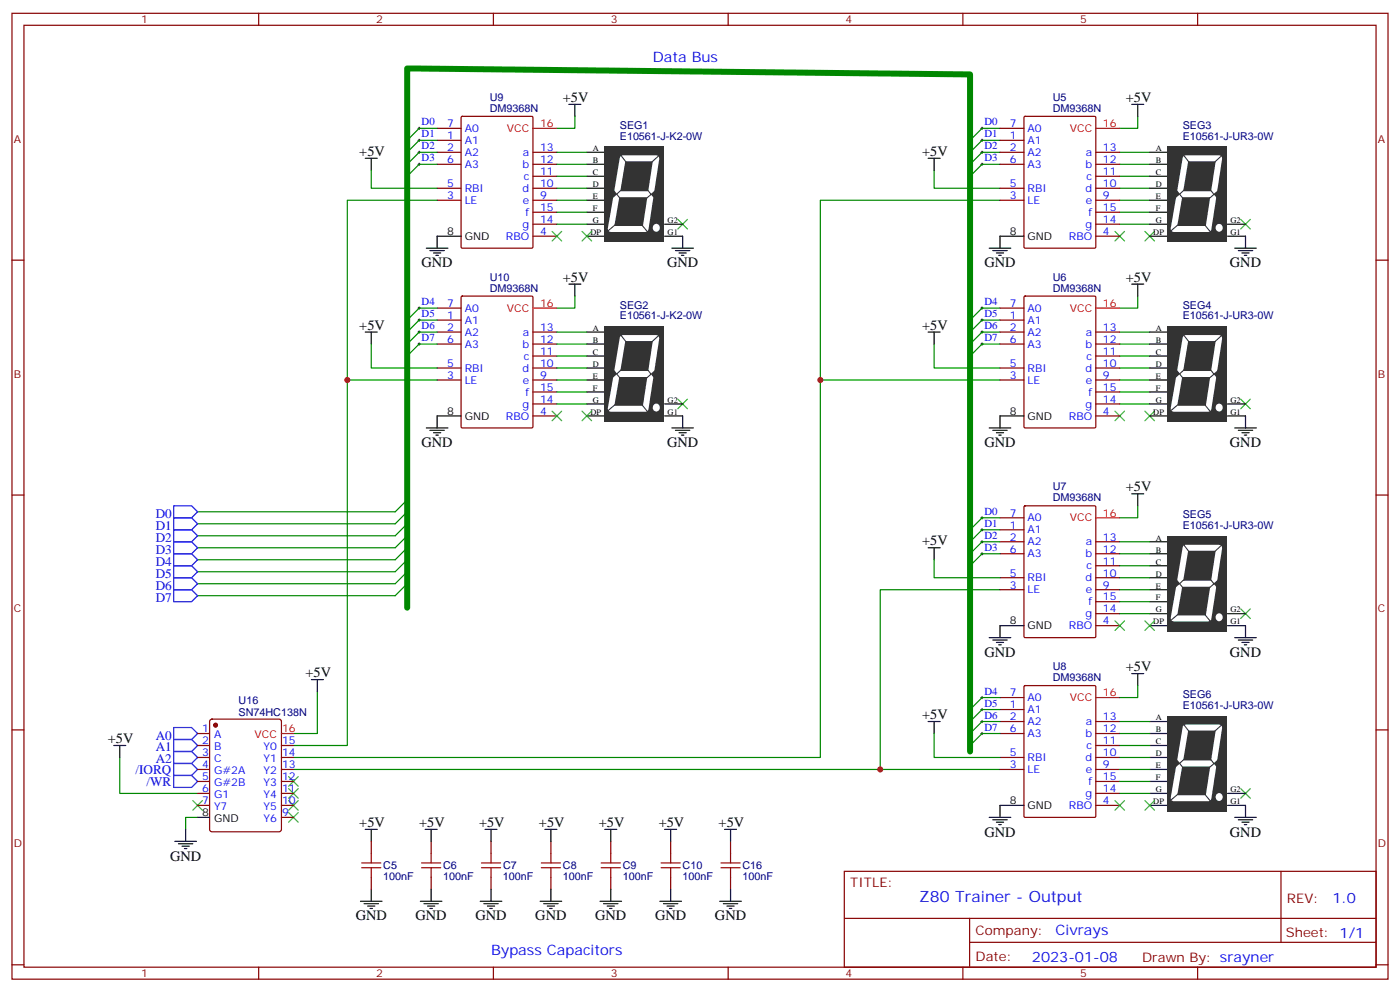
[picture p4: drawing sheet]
<svg xmlns="http://www.w3.org/2000/svg" width="412mm" height="292mm" viewBox="0 0 412 292" stroke-linecap="round" stroke-linejoin="round" font-family="sans-serif">
<g fill="none" stroke="#870000" stroke-width=".35">
<path d="M3.5 3.9h405.4v284.4h-405.4zM7.1 7.4h398.2v277.3h-398.2zM76.2 3.9v3.5M145.3 3.9v3.5M214.5 3.9v3.5M283.6 3.9v3.5M352.8 3.9v3.5M3.5 76.6h3.6M405.3 76.6h3.6M3.5 145.7h3.6M405.3 145.7h3.6M3.5 214.9h3.6"/>
<path d="M405.3 214.9h3.6M248.7 256.5h156.6v28.2h-156.6zM377.3 256.5v20.9M248.7 270.4h156.5M285.6 277.4h119.6M285.6 270.4v14.1M3.5 284h3.6M76.2 284.7v3.6M145.3 284.7v3.6M214.5 284.7v3.6M283.6 284.7v3.6M352.8 284.7v3.6"/>
<path d="M405.3 284h3.6"/>
</g>
<g fill="none" stroke="#3c3" stroke-width=".35">
<path d="M199.7 64.6l2.8 2.8M202.5 64.6l-2.8 2.8M365.5 64.6l2.8 2.8M368.3 64.6l-2.8 2.8M199.7 117.5l2.8 2.8M202.5 117.5l-2.8 2.8M365.5 117.5l2.8 2.8M368.3 117.5l-2.8 2.8M365.5 179.2l2.8 2.9M368.3 179.2l-2.8 2.9M56.8 235.7l2.8 2.8M59.6 235.7l-2.8 2.8"/>
<path d="M365.5 232.2l2.8 2.8M368.3 232.2l-2.8 2.8"/>
</g>
<g fill="none" stroke="#008700" stroke-width=".35">
<path d="M294.6 58.9h-52.9v53M102.3 111.9v107.6h-15.9M294.6 111.9h-52.9v111.1h-155.3M119.9 157.7l-3.5 3.6h-58.2M119.9 154.2l-3.5 3.5h-58.2M119.9 150.7l-3.5 3.5h-58.2M119.9 147.1l-3.5 3.6h-58.2M119.9 168.3l-3.5 3.5h-58.2M119.9 171.8l-3.5 3.6h-58.2M119.9 164.8l-3.5 3.5h-58.2M119.9 161.3l-3.5 3.5h-58.2M294.6 173.6h-35.3v52.9"/>
<path d="M93.5 203.6v12.3h-7.1M35.3 223v10.6h22.9M86.4 226.5h208.2M58.2 240.6h-3.5v3.6"/>
</g>
<g fill="none" stroke="#00f" stroke-width=".35">
<path d="M51.2 159.5h5.2l1.8 1.8-1.8 1.7h-5.2zM51.2 156h5.2l1.8 1.7-1.8 1.8h-5.2zM51.2 152.4h5.2l1.8 1.8-1.8 1.8h-5.2zM51.2 148.9h5.2l1.8 1.8-1.8 1.7h-5.2zM51.2 173.6h5.2l1.8 1.8-1.8 1.7h-5.2zM51.2 170.1h5.2l1.8 1.7-1.8 1.8h-5.2zM51.2 166.5h5.2l1.8 1.8-1.8 1.8h-5.2zM51.2 163h5.2l1.8 1.8-1.8 1.7h-5.2zM51.2 217.7h5.2l1.8 1.8-1.8 1.7h-5.2zM51.2 214.2h5.2l1.8 1.7-1.8 1.8h-5.2zM51.2 228.3h5.2l1.8 1.7-1.8 1.8h-5.2zM51.2 224.8h5.2l1.8 1.7-1.8 1.8h-5.2z"/>
<path d="M51.2 221.2h5.2l1.8 1.8-1.8 1.8h-5.2z"/>
</g>
<g fill="none" stroke="#000" stroke-width=".29">
<path d="M123.1 37.8h.7M123.5 37.4v.7M288.9 37.8h.7M289.3 37.4v.7M123.1 48.4h.7M123.1 44.8h.7M123.1 41.3h.7M123.5 41v.7M123.5 44.5v.7M123.5 48v.7M288.9 48.4h.7M288.9 44.8h.7"/>
<path d="M288.9 41.3h.7M289.3 41v.7M289.3 44.5v.7M289.3 48v.7M123.1 97.8h.7M123.1 94.2h.7M123.1 90.7h.7M123.5 90.3v.8M123.5 93.9v.7M123.5 97.4v.7M288.9 97.8h.7M288.9 94.2h.7"/>
<path d="M288.9 90.7h.7M289.3 90.3v.8M289.3 93.9v.7M289.3 97.4v.7M123.1 101.3h.7M123.5 100.9v.7M288.9 101.3h.7M289.3 100.9v.7M288.9 159.5h.7M288.9 156h.7M288.9 152.4h.7M289.3 152.1v.7"/>
<path d="M289.3 155.6v.7M289.3 159.1v.7M288.9 163h.7M289.3 162.7v.7M288.9 215.9h.7M288.9 212.4h.7M288.9 208.9h.7M288.9 205.4h.7M289.3 205v.7M289.3 208.5v.7M289.3 212.1v.7M289.3 215.6v.7"/>
</g>
<path d="M119.9 178.9v-158.8l165.9 1.8v199.3" fill="none" stroke="#008700" stroke-width="1.8"/>
<path d="M172.9 44.8h5.3M172.9 48.4h5.3M172.9 51.9h5.3M172.9 55.4h5.3M172.9 58.9h5.3M172.9 62.5h5.3M172.9 66h5.3M172.9 69.5h5.3M195.8 66h5.3M195.8 69.5h5.3M33.5 219.5h3.5M35.3 219.5v3.5" fill="none" stroke="#000" stroke-width=".35"/>
<path d="M178 43.1h17.6v28.2h-17.6z" fill="#333"/>
<path d="M181.7 57.2l-1.8 10.2h10.2l3.2-20.8h-9.9l-1.7 10.6h9.9" fill="none" stroke="#fff" stroke-width="1.8"/>
<path d="M182.7 45.5l9.1 11.7-13.3 11.3M194.4 45.5l-12.7 11.7 9.5 11.6" fill="none" stroke="#333" stroke-width=".32"/>
<path d="M180.6 55.7l1.2 1.5-1.6 1.4zM191.7 57.1l1.1 1.4 .4-2.7z" fill="#333"/>
<circle cx="193.3" cy="67" r="1.11" fill="#fff"/>
<path d="M172.9 97.8h5.3M172.9 101.3h5.3M172.9 104.8h5.3M172.9 108.3h5.3M172.9 111.9h5.3M172.9 115.4h5.3M172.9 118.9h5.3M195.8 118.9h5.3M172.9 122.4h5.3M195.8 122.4h5.3" fill="none" stroke="#000" stroke-width=".35"/>
<path d="M178 96h17.6v28.2h-17.6z" fill="#333"/>
<path d="M181.7 110.1l-1.8 10.2h10.2l3.2-20.8h-9.9l-1.7 10.6h9.9" fill="none" stroke="#fff" stroke-width="1.8"/>
<path d="M182.7 98.5l9.1 11.7-13.3 11.2M194.4 98.5l-12.7 11.6 9.5 11.6" fill="none" stroke="#333" stroke-width=".32"/>
<path d="M180.6 108.6l1.2 1.5-1.6 1.4zM191.7 110.1l1.1 1.3 .4-2.7z" fill="#333"/>
<circle cx="193.3" cy="120" r="1.11" fill="#fff"/>
<g fill="none" stroke="#870000" stroke-width=".35">
<path d="M128.8 37.8h7M135.9 34.4l.3-.1h20.4l.3 .1 .1 38.3-.2 .3-20.6 .1-.3-.2zM128.8 41.3h7M128.8 44.8h7M128.8 48.4h7M128.8 55.4h7M128.8 58.9h7M157 44.8h7M157 48.4h7M157 51.9h7M157 55.4h7M157 58.9h7"/>
<path d="M157 62.5h7M157 66h7M157 69.5h7M128.8 94.2h7M128.8 97.8h7M128.8 90.7h7M135.9 87.3l.3-.1h20.4l.3 .1 .1 38.3-.2 .3-20.6 .1-.3-.2zM157 97.8h7M128.8 101.3h7M128.8 108.3h7M128.8 111.9h7M157 101.3h7"/>
<path d="M157 104.8h7M157 108.3h7M157 111.9h7M157 115.4h7M157 118.9h7M157 122.4h7"/>
</g>
<g fill="none" stroke="#000" stroke-width=".35">
<path d="M167.6 30.7h3.5M169.3 30.7v3.6M107.6 46.6h3.5M109.4 46.6v3.5M125.6 73.1h6.3M126.6 73.8h4.3M127.7 74.5h2.1M128.4 75.2h.7M135.8 69.5h-7v3.6M197.9 73.1h6.4M199 73.8h4.2M200 74.5h2.1"/>
<path d="M200.7 75.2h.7M201.1 69.5v3.6M107.6 97.8h3.5M109.4 97.8v3.5M167.6 83.6h3.5M169.3 83.6v3.6M125.6 126h6.3M126.6 126.7h4.3M127.7 127.4h2.1M128.4 128.1h.7M135.8 122.4h-7v3.6M197.9 126h6.4"/>
<path d="M199 126.7h4.2M200 127.4h2.1M200.7 128.1h.7M201.1 122.4v3.6M338.7 159.5h5.3M338.7 163h5.3M338.7 166.5h5.3M338.7 170.1h5.3M338.7 173.6h5.3M338.7 177.1h5.3M338.7 180.7h5.3M338.7 184.2h5.3"/>
<path d="M361.6 180.7h5.3M361.6 184.2h5.3"/>
</g>
<path d="M157 37.8h7M157 90.7h7" fill="none" stroke="#f00" stroke-width=".35"/>
<g fill="none" stroke="#008700" stroke-width=".35">
<path d="M128.8 37.8h-5.3l-3.6 3.5M169.3 34.3v3.5h-5.3M109.4 50.1v5.3h19.4M128.8 58.9h-26.5v53h26.5M128.8 44.8h-5.3l-3.6 3.6M128.8 48.4h-5.3l-3.6 3.5M128.8 41.3h-5.3l-3.6 3.5M164 44.8h8.9M164 48.4h8.9M164 51.9h8.9M164 55.4h8.9M164 58.9h8.9"/>
<path d="M164 62.5h8.9M164 66h8.9M128.8 97.8h-5.3l-3.6 3.5M128.8 90.7h-5.3l-3.6 3.5M128.8 94.2h-5.3l-3.6 3.6M164 97.8h8.9M169.3 87.2v3.5h-5.3M109.4 101.3v7h19.4M128.8 101.3h-5.3l-3.6 3.5M164 101.3h8.9M164 104.8h8.9M164 108.3h8.9"/>
<path d="M164 111.9h8.9M164 115.4h8.9M164 118.9h8.9"/>
</g>
<path d="M162.6 68.1l2.9 2.8M165.5 68.1l-2.9 2.8M171.4 68.1l2.9 2.8M174.3 68.1l-2.9 2.8M162.6 121l2.9 2.9M165.5 121l-2.9 2.9M171.4 121l2.9 2.9M174.3 121l-2.9 2.9" fill="none" stroke="#3c3" stroke-width=".35"/>
<path d="M343.8 157.8h17.6v28.2h-17.6z" fill="#333"/>
<path d="M347.5 171.8l-1.8 10.3h10.3l3.1-20.8h-9.9l-1.7 10.5h9.9" fill="none" stroke="#fff" stroke-width="1.8"/>
<path d="M348.5 160.2l9.1 11.7-13.3 11.2M360.2 160.2l-12.7 11.6 9.5 11.7" fill="none" stroke="#333" stroke-width=".32"/>
<path d="M346.4 170.3l1.2 1.5-1.6 1.5zM357.5 171.8l1.1 1.3 .4-2.6z" fill="#333"/>
<circle cx="359.1" cy="181.7" r="1.11" fill="#fff"/>
<path d="M338.7 212.4h5.3M338.7 215.9h5.3M338.7 219.5h5.3M338.7 223h5.3M338.7 226.5h5.3M338.7 230h5.3M338.7 233.6h5.3M338.7 237.1h5.3M361.6 233.6h5.3M361.6 237.1h5.3" fill="none" stroke="#000" stroke-width=".35"/>
<path d="M343.8 210.7h17.6v28.2h-17.6z" fill="#333"/>
<path d="M347.5 224.8l-1.8 10.2h10.3l3.1-20.8h-9.9l-1.7 10.6h9.9" fill="none" stroke="#fff" stroke-width="1.8"/>
<path d="M348.5 213.1l9.1 11.7-13.3 11.2M360.2 213.1l-12.7 11.6 9.5 11.7" fill="none" stroke="#333" stroke-width=".32"/>
<path d="M346.4 223.3l1.2 1.4-1.6 1.5zM357.5 224.7l1.1 1.4 .4-2.7z" fill="#333"/>
<circle cx="359.1" cy="234.6" r="1.11" fill="#fff"/>
<g fill="none" stroke="#870000" stroke-width=".35">
<path d="M294.6 37.8h7M301.7 34.4l.3-.1h20.4l.3 .1 .1 38.3-.2 .3-20.6 .1-.3-.2zM294.6 41.3h7M294.6 44.8h7M294.6 48.4h7M294.6 55.4h7M294.6 58.9h7M322.8 44.8h7M322.8 48.4h7M322.8 51.9h7M322.8 55.4h7M322.8 58.9h7"/>
<path d="M322.8 62.5h7M322.8 66h7M322.8 69.5h7M294.6 94.2h7M294.6 97.8h7M294.6 90.7h7M301.7 87.3l.3-.1h20.4l.3 .1 .1 38.3-.2 .3-20.6 .1-.3-.2zM322.8 97.8h7M294.6 101.3h7M294.6 108.3h7M294.6 111.9h7M322.8 101.3h7"/>
<path d="M322.8 104.8h7M322.8 108.3h7M322.8 111.9h7M322.8 115.4h7M322.8 118.9h7M322.8 122.4h7M294.6 156h7M294.6 159.5h7M294.6 152.4h7M301.7 149.1l.3-.2h20.4l.3 .2 .1 38.3-.2 .3h-20.6l-.3-.2zM322.8 159.5h7M294.6 163h7"/>
<path d="M294.6 170.1h7M294.6 173.6h7M322.8 163h7M322.8 166.5h7M322.8 170.1h7M322.8 173.6h7M322.8 177.1h7M322.8 180.7h7M322.8 184.2h7M294.6 208.9h7M294.6 212.4h7M294.6 215.9h7"/>
<path d="M294.6 205.4h7M301.7 202l.3-.2h20.4l.3 .2 .1 38.3-.2 .3h-20.6l-.3-.2zM322.8 212.4h7M322.8 215.9h7M322.8 219.5h7M294.6 223h7M294.6 226.5h7M322.8 223h7M322.8 226.5h7M322.8 230h7M322.8 233.6h7M322.8 237.1h7"/>
</g>
<g fill="none" stroke="#000" stroke-width=".35">
<path d="M333.4 30.7h3.5M335.1 30.7v3.6M273.4 46.6h3.5M275.2 46.6v3.5M291.4 73.1h6.3M292.5 73.8h4.2M293.5 74.5h2.1M294.2 75.2h.7M301.6 69.5h-7v3.6M363.7 73.1h6.4M364.8 73.8h4.2M365.8 74.5h2.1"/>
<path d="M366.5 75.2h.7M366.9 69.5v3.6M273.4 97.8h3.5M275.2 97.8v3.5M333.4 83.6h3.5M335.1 83.6v3.6M338.7 97.8h5.3M338.7 101.3h5.3M338.7 104.8h5.3M338.7 108.3h5.3M338.7 111.9h5.3M338.7 115.4h5.3"/>
<path d="M338.7 118.9h5.3M361.6 118.9h5.3M291.4 126h6.3M292.5 126.7h4.2M293.5 127.4h2.1M294.2 128.1h.7M301.6 122.4h-7v3.6M338.7 122.4h5.3M361.6 122.4h5.3v3.6M363.7 126h6.4M364.8 126.7h4.2M365.8 127.4h2.1"/>
<path d="M366.5 128.1h.7M333.4 145.4h3.5M335.1 145.4v3.5M273.4 161.3h3.5M275.2 161.3v3.5M291.4 187.7h6.3M292.5 188.4h4.2M293.5 189.1h2.1M294.2 189.8h.7M301.6 184.2h-7v3.5M333.4 198.3h3.5M335.1 198.3v3.5"/>
<path d="M363.7 187.7h6.4M364.8 188.4h4.2M365.8 189.1h2.1M366.5 189.8h.7M366.9 184.2v3.5M273.4 212.4h3.5M275.2 212.4v3.5M301.6 237.1h-7v3.5M366.9 237.1v3.5M291.4 240.6h6.3M292.5 241.3h4.2M293.5 242h2.1"/>
<path d="M294.2 242.7h.7M363.7 240.6h6.4M364.8 241.3h4.2M365.8 242h2.1M366.5 242.7h.7"/>
</g>
<path d="M322.8 37.8h7M322.8 90.7h7M322.8 152.4h7M322.8 205.4h7" fill="none" stroke="#f00" stroke-width=".35"/>
<g fill="none" stroke="#008700" stroke-width=".35">
<path d="M294.6 37.8h-5.3l-3.5 3.5M335.1 34.3v3.5h-5.3M275.2 50.1v5.3h19.4M294.6 48.4h-5.3l-3.5 3.5M294.6 44.8h-5.3l-3.5 3.6M294.6 41.3h-5.3l-3.5 3.5M329.8 48.4h8.9M329.8 44.8h8.9M329.8 58.9h8.9M329.8 55.4h8.9M329.8 51.9h8.9M329.8 66h8.9"/>
<path d="M329.8 62.5h8.9M294.6 97.8h-5.3l-3.5 3.5M294.6 94.2h-5.3l-3.5 3.6M294.6 90.7h-5.3l-3.5 3.5M329.8 97.8h8.9M335.1 87.2v3.5h-5.3M275.2 101.3v7h19.4M294.6 101.3h-5.3l-3.5 3.5M329.8 101.3h8.9M329.8 118.9h8.9M329.8 115.4h8.9M329.8 111.9h8.9"/>
<path d="M329.8 108.3h8.9M329.8 104.8h8.9M294.6 159.5h-5.3l-3.5 3.5M294.6 152.4h-5.3l-3.5 3.6M294.6 156h-5.3l-3.5 3.5M329.8 159.5h8.9M335.1 148.9v3.5h-5.3M275.2 164.8v5.3h19.4M294.6 163h-5.3l-3.5 3.5M329.8 163h8.9M329.8 166.5h8.9M329.8 170.1h8.9"/>
<path d="M329.8 173.6h8.9M329.8 177.1h8.9M329.8 180.7h8.9M275.2 215.9v7.1h19.4M294.6 212.4h-5.3l-3.5 3.5M294.6 215.9h-5.3l-3.5 3.6M294.6 205.4h-5.3l-3.5 3.5M294.6 208.9h-5.3l-3.5 3.5M329.8 212.4h8.9M329.8 215.9h8.9M329.8 219.5h8.9M335.1 201.8v3.6h-5.3"/>
<path d="M329.8 223h8.9M329.8 226.5h8.9M329.8 230h8.9M329.8 233.6h8.9"/>
</g>
<g fill="none" stroke="#3c3" stroke-width=".35">
<path d="M328.4 68.1l2.9 2.8M331.3 68.1l-2.9 2.8M337.3 68.1l2.8 2.8M340.1 68.1l-2.8 2.8M328.4 121l2.9 2.9M331.3 121l-2.9 2.9M337.3 121l2.8 2.9M340.1 121l-2.8 2.9M328.4 182.8l2.9 2.8M331.3 182.8l-2.9 2.8M337.3 182.8l2.8 2.8M340.1 182.8l-2.8 2.8"/>
<path d="M328.4 235.7l2.9 2.8M331.3 235.7l-2.9 2.8M337.3 235.7l2.8 2.8M340.1 235.7l-2.8 2.8"/>
</g>
<path d="M343.8 96h17.6v28.2h-17.6z" fill="#333"/>
<path d="M347.5 110.1l-1.8 10.2h10.3l3.1-20.8h-9.9l-1.7 10.6h9.9" fill="none" stroke="#fff" stroke-width="1.8"/>
<path d="M348.5 98.5l9.1 11.7-13.3 11.2M360.2 98.5l-12.7 11.6 9.5 11.6" fill="none" stroke="#333" stroke-width=".32"/>
<path d="M346.4 108.6l1.2 1.5-1.6 1.4zM357.5 110.1l1.1 1.3 .4-2.7z" fill="#333"/>
<circle cx="359.1" cy="120" r="1.11" fill="#fff"/>
<path d="M338.7 44.8h5.3M338.7 48.4h5.3M338.7 51.9h5.3M338.7 55.4h5.3M338.7 58.9h5.3M338.7 62.5h5.3M338.7 66h5.3M338.7 69.5h5.3M361.6 66h5.3M361.6 69.5h5.3" fill="none" stroke="#000" stroke-width=".35"/>
<path d="M343.8 43.1h17.6v28.2h-17.6z" fill="#333"/>
<path d="M347.5 57.2l-1.8 10.2h10.3l3.1-20.8h-9.9l-1.7 10.6h9.9" fill="none" stroke="#fff" stroke-width="1.8"/>
<path d="M348.5 45.5l9.1 11.7-13.3 11.3M360.2 45.5l-12.7 11.7 9.5 11.6" fill="none" stroke="#333" stroke-width=".32"/>
<path d="M346.4 55.7l1.2 1.5-1.6 1.4zM357.5 57.1l1.1 1.4 .4-2.7z" fill="#333"/>
<circle cx="359.1" cy="67" r="1.11" fill="#fff"/>
<g fill="none" stroke="#000" stroke-width=".35">
<path d="M91.7 200.1h3.5M93.5 200.1v3.5M51.5 247.7h6.4M52.6 248.4h4.2M53.6 249.1h2.1M54.3 249.8h.7M54.7 244.2v3.5M58.2 240.6h3.5M107.6 244.2h3.5M109.4 244.2v3.5M125.2 244.2h3.6M127 244.2v3.5"/>
<path d="M142.9 244.2h3.5M144.6 244.2v3.5M160.5 244.2h3.5M162.3 244.2v3.5M178.2 244.2h3.5M179.9 244.2v3.5M195.8 244.2h3.5M197.6 244.2v3.5M213.4 244.2h3.6M215.2 244.2v3.5M106.2 265.3h6.3M107.2 266h4.3"/>
<path d="M108.3 266.7h2.1M109 267.4h.7M109.4 261.8v3.5M123.8 265.3h6.4M124.9 266h4.2M125.9 266.7h2.2M126.6 267.4h.8M127 261.8v3.5M141.5 265.3h6.3M142.5 266h4.3M143.6 266.7h2.1M144.3 267.4h.7"/>
<path d="M144.6 261.8v3.5M159.1 265.3h6.4M160.2 266h4.2M161.2 266.7h2.1M161.9 267.4h.7M162.3 261.8v3.5M176.7 265.3h6.4M177.8 266h4.2M178.9 266.7h2.1M179.6 267.4h.7M179.9 261.8v3.5M194.4 265.3h6.3"/>
<path d="M195.4 266h4.3M196.5 266.7h2.1M197.2 267.4h.7M197.6 261.8v3.5M212 265.3h6.4M213.1 266h4.2M214.1 266.7h2.2M214.8 267.4h.7M215.2 261.8v3.5"/>
</g>
<path d="M85 239.2l2.8 2.8M85 235.7l2.8 2.8M85 232.2l2.8 2.8M85 228.6l2.8 2.9M87.8 239.2l-2.8 2.8M87.8 235.7l-2.8 2.8M87.8 232.2l-2.8 2.8M87.8 228.6l-2.8 2.9" fill="none" stroke="#3c3" stroke-width=".35"/>
<circle cx="63.5" cy="213.5" r=".53" fill="#870000" stroke="#870000" stroke-width=".35"/>
<g fill="none" stroke="#870000" stroke-width=".35">
<path d="M58.2 215.9h3.5M58.2 219.5h3.5M62 211.9l.4-.2h19.8l.6 .4 .1 32.1-.5 .6-20 .1-.6-.5-.1-32zM82.9 219.5h3.5M58.2 223h3.5M58.2 226.5h3.5M58.2 230h3.5M58.2 233.6h3.5M58.2 237.1h3.5M82.9 223h3.5M82.9 226.5h3.5M82.9 230h3.5"/>
<path d="M82.9 233.6h3.5M82.9 237.1h3.5M82.9 240.6h3.5M109.4 247.7v3.5M109.4 258.3v3.5M127 247.7v3.5M127 258.3v3.5M144.6 247.7v3.5M144.6 258.3v3.5M162.3 247.7v3.5M162.3 258.3v3.5M179.9 247.7v3.5"/>
<path d="M179.9 258.3v3.5M197.6 247.7v3.5M197.6 258.3v3.5M215.2 247.7v3.5M215.2 258.3v3.5"/>
</g>
<path d="M82.9 215.9h3.5" fill="none" stroke="#f00" stroke-width=".35"/>
<g fill="none" stroke="#a10000" stroke-width=".35">
<path d="M106.5 254h5.7M106.5 255.4h5.7M109.4 251.2v2.8M109.4 255.4v2.9M124.2 254h5.6M124.2 255.4h5.6M127 251.2v2.8M127 255.4v2.9M141.8 254h5.7M141.8 255.4h5.7M144.6 251.2v2.8M144.6 255.4v2.9"/>
<path d="M159.5 254h5.6M159.5 255.4h5.6M162.3 251.2v2.8M162.3 255.4v2.9M177.1 254h5.6M177.1 255.4h5.6M179.9 251.2v2.8M179.9 255.4v2.9M194.7 254h5.7M194.7 255.4h5.7M197.6 251.2v2.8M197.6 255.4v2.9"/>
<path d="M212.4 254h5.6M212.4 255.4h5.6M215.2 251.2v2.8M215.2 255.4v2.9"/>
</g>
<g fill="#c00">
<circle cx="259.3" cy="226.5" r=".88"/>
<circle cx="241.7" cy="111.9" r=".88"/>
<circle cx="102.3" cy="111.9" r=".88"/>
</g>
<text font-size="4.6" fill="#00f" x="270.8" y="265.5">Z80 Trainer - Output</text>
<g font-size="4.2" fill="#00f">
<text x="192.3" y="18.4">Data Bus</text>
<text x="392.5" y="265.8">1.0</text>
<text x="310.9" y="275.3">Civrays</text>
<text x="144.6" y="281.2">Bypass Capacitors</text>
<text x="304" y="283.1">2023-01-08</text>
</g>
<g font-size="4.2">
<text x="165.8" y="30">+5V</text>
<text x="331.6" y="30">+5V</text>
<text x="105.8" y="45.9">+5V</text>
<text x="271.6" y="45.9">+5V</text>
<text x="124.2" y="78.7">GND</text>
<text x="165.8" y="82.9">+5V</text>
<text x="196.5" y="78.7">GND</text>
<text x="290" y="78.7">GND</text>
<text x="331.6" y="82.9">+5V</text>
<text x="362.3" y="78.7">GND</text>
<text x="105.8" y="97">+5V</text>
<text x="271.6" y="97">+5V</text>
<text x="124.2" y="131.6">GND</text>
<text x="196.5" y="131.6">GND</text>
<text x="290" y="131.6">GND</text>
<text x="362.3" y="131.6">GND</text>
<text x="331.6" y="144.7">+5V</text>
<text x="271.6" y="160.5">+5V</text>
<text x="290" y="193.4">GND</text>
<text x="331.6" y="197.6">+5V</text>
<text x="362.3" y="193.4">GND</text>
<text x="90" y="199.4">+5V</text>
<text x="271.6" y="211.7">+5V</text>
<text x="31.7" y="218.8">+5V</text>
<text x="105.8" y="243.5">+5V</text>
<text x="123.5" y="243.5">+5V</text>
<text x="141.1" y="243.5">+5V</text>
<text x="158.7" y="243.5">+5V</text>
<text x="176.4" y="243.5">+5V</text>
<text x="194" y="243.5">+5V</text>
<text x="211.7" y="243.5">+5V</text>
<text x="290" y="246.3">GND</text>
<text x="362.3" y="246.3">GND</text>
<text x="50.1" y="253.3">GND</text>
<text x="104.8" y="271">GND</text>
<text x="122.4" y="271">GND</text>
<text x="140.1" y="271">GND</text>
<text x="157.7" y="271">GND</text>
<text x="175.3" y="271">GND</text>
<text x="193" y="271">GND</text>
<text x="210.6" y="271">GND</text>
</g>
<g font-size="3.9" fill="#00f">
<text x="45.9" y="156">D1</text>
<text x="45.9" y="152.4">D0</text>
<text x="45.9" y="159.5">D2</text>
<text x="45.9" y="166.5">D4</text>
<text x="45.9" y="163">D3</text>
<text x="45.9" y="173.6">D6</text>
<text x="45.9" y="170.1">D5</text>
<text x="45.9" y="177.1">D7</text>
<text x="45.9" y="221.2">A1</text>
<text x="45.9" y="217.7">A0</text>
<text x="39.9" y="227.8">/IORQ</text>
<text x="45.9" y="224.8">A2</text>
<text x="43.2" y="231.3">/WR</text>
</g>
<g font-size="3.9" fill="#800">
<text x="250.5" y="261.1">TITLE:</text>
<text x="379.1" y="265.8">REV:</text>
<text x="287.4" y="275.3">Company:</text>
<text x="378.7" y="275.9">Sheet: 1/1</text>
<text x="287.4" y="283">Date:</text>
<text x="336.4" y="283.1">Drawn By: srayner</text>
</g>
<g font-size="3.2" fill="#800">
<text x="41.6" y="6.9">1</text>
<text x="110.8" y="6.9">2</text>
<text x="179.9" y="6.9">3</text>
<text x="249.1" y="6.9">4</text>
<text x="318.2" y="6.9">5</text>
<text x="4.1" y="42">A</text>
<text x="405.9" y="42">A</text>
<text x="4.1" y="111.2">B</text>
<text x="405.9" y="111.2">B</text>
<text x="4.1" y="180.3">C</text>
<text x="405.9" y="180.3">C</text>
<text x="4.1" y="249.4">D</text>
<text x="405.9" y="249.4">D</text>
<text x="41.6" y="287.7">1</text>
<text x="110.8" y="287.7">2</text>
<text x="179.9" y="287.7">3</text>
<text x="249.1" y="287.7">4</text>
<text x="318.2" y="287.7">5</text>
</g>
<g font-size="3.2" fill="#000080">
<text x="144.3" y="29.7">U9</text>
<text x="310.1" y="29.7">U5</text>
<text x="144.3" y="32.9">DM9368N</text>
<text x="310.1" y="32.9">DM9368N</text>
<text x="182.6" y="41.1">E10561-J-K2-0W</text>
<text x="182.6" y="38">SEG1</text>
<text x="348.4" y="41.1">E10561-J-UR3-0W</text>
<text x="348.4" y="38">SEG3</text>
<text x="144.3" y="82.6">U10</text>
<text x="310.1" y="82.6">U6</text>
<text x="144.3" y="85.9">DM9368N</text>
<text x="310.1" y="85.9">DM9368N</text>
<text x="182.6" y="94.1">E10561-J-K2-0W</text>
<text x="182.6" y="90.9">SEG2</text>
<text x="348.4" y="94.1">E10561-J-UR3-0W</text>
<text x="348.4" y="90.9">SEG4</text>
<text x="310.1" y="147.6">DM9368N</text>
<text x="310.1" y="144.3">U7</text>
<text x="348.4" y="155.8">E10561-J-UR3-0W</text>
<text x="348.4" y="152.6">SEG5</text>
<text x="310.1" y="197.3">U8</text>
<text x="310.1" y="200.5">DM9368N</text>
<text x="70.3" y="207.4">U16</text>
<text x="348.4" y="208.7">E10561-J-UR3-0W</text>
<text x="348.4" y="205.5">SEG6</text>
<text x="70.3" y="210.6">SN74HC138N</text>
<text x="112.9" y="255.9">C5</text>
<text x="130.5" y="255.9">C6</text>
<text x="148.2" y="255.9">C7</text>
<text x="165.8" y="255.9">C8</text>
<text x="183.4" y="255.9">C9</text>
<text x="201.1" y="255.9">C10</text>
<text x="218.7" y="255.9">C16</text>
<text x="112.9" y="259">100nF</text>
<text x="130.5" y="259">100nF</text>
<text x="148.2" y="259">100nF</text>
<text x="165.8" y="259">100nF</text>
<text x="183.4" y="259">100nF</text>
<text x="201.1" y="259">100nF</text>
<text x="218.7" y="259">100nF</text>
</g>
<g font-size="3.2" fill="#00f">
<text x="124.2" y="36.9">D0</text>
<text x="124.2" y="40.4">D1</text>
<text x="131.7" y="41">1</text>
<text x="131.7" y="37.4">7</text>
<text x="136.9" y="38.8">A0</text>
<text x="290" y="40.4">D1</text>
<text x="290" y="36.9">D0</text>
<text x="297.5" y="41">1</text>
<text x="297.5" y="37.4">7</text>
<text x="302.7" y="38.8">A0</text>
<text x="124.2" y="44">D2</text>
<text x="124.2" y="47.5">D3</text>
<text x="131.7" y="44.5">2</text>
<text x="136.9" y="42.4">A1</text>
<text x="136.9" y="45.9">A2</text>
<text x="154" y="45.9">a</text>
<text x="159.1" y="44.5">13</text>
<text x="290" y="47.5">D3</text>
<text x="290" y="44">D2</text>
<text x="297.5" y="44.5">2</text>
<text x="302.7" y="42.4">A1</text>
<text x="302.7" y="45.9">A2</text>
<text x="319.8" y="45.9">a</text>
<text x="324.9" y="44.5">13</text>
<text x="131.7" y="48">6</text>
<text x="136.9" y="49.4">A3</text>
<text x="153.9" y="49.4">b</text>
<text x="154.3" y="53">c</text>
<text x="159.1" y="48">12</text>
<text x="159.1" y="51.5">11</text>
<text x="297.5" y="48">6</text>
<text x="302.7" y="49.4">A3</text>
<text x="319.8" y="49.4">b</text>
<text x="320.1" y="53">c</text>
<text x="324.9" y="48">12</text>
<text x="324.9" y="51.5">11</text>
<text x="131.7" y="55.1">5</text>
<text x="131.7" y="58.6">3</text>
<text x="136.9" y="56.5">RBI</text>
<text x="153.9" y="56.5">d</text>
<text x="159.1" y="55.1">10</text>
<text x="159.1" y="58.6">9</text>
<text x="297.5" y="55.1">5</text>
<text x="297.5" y="58.6">3</text>
<text x="302.7" y="56.5">RBI</text>
<text x="319.8" y="56.5">d</text>
<text x="324.9" y="55.1">10</text>
<text x="324.9" y="58.6">9</text>
<text x="136.9" y="60">LE</text>
<text x="154" y="60">e</text>
<text x="154.8" y="63.5">f</text>
<text x="159.1" y="62.1">15</text>
<text x="159.1" y="65.7">14</text>
<text x="302.7" y="60">LE</text>
<text x="319.8" y="60">e</text>
<text x="320.6" y="63.5">f</text>
<text x="324.9" y="62.1">15</text>
<text x="324.9" y="65.7">14</text>
<text x="149" y="70.6">RBO</text>
<text x="153.9" y="67.1">g</text>
<text x="159.1" y="69.2">4</text>
<text x="314.9" y="70.6">RBO</text>
<text x="319.8" y="67.1">g</text>
<text x="324.9" y="69.2">4</text>
<text x="124.2" y="89.8">D4</text>
<text x="290" y="89.8">D4</text>
<text x="124.2" y="93.3">D5</text>
<text x="131.7" y="93.9">1</text>
<text x="131.7" y="90.3">7</text>
<text x="136.9" y="95.3">A1</text>
<text x="136.9" y="91.8">A0</text>
<text x="290" y="93.3">D5</text>
<text x="297.5" y="93.9">1</text>
<text x="297.5" y="90.3">7</text>
<text x="302.7" y="95.3">A1</text>
<text x="302.7" y="91.8">A0</text>
<text x="124.2" y="100.4">D7</text>
<text x="124.2" y="96.9">D6</text>
<text x="131.7" y="97.4">2</text>
<text x="131.7" y="100.9">6</text>
<text x="136.9" y="98.8">A2</text>
<text x="154" y="98.8">a</text>
<text x="159.1" y="97.4">13</text>
<text x="159.1" y="100.9">12</text>
<text x="290" y="100.4">D7</text>
<text x="290" y="96.9">D6</text>
<text x="297.5" y="97.4">2</text>
<text x="297.5" y="100.9">6</text>
<text x="302.7" y="98.8">A2</text>
<text x="319.8" y="98.8">a</text>
<text x="324.9" y="97.4">13</text>
<text x="324.9" y="100.9">12</text>
<text x="131.7" y="108">5</text>
<text x="136.9" y="102.3">A3</text>
<text x="153.9" y="102.3">b</text>
<text x="154.3" y="105.9">c</text>
<text x="159.1" y="104.5">11</text>
<text x="159.1" y="108">10</text>
<text x="297.5" y="108">5</text>
<text x="302.7" y="102.3">A3</text>
<text x="319.8" y="102.3">b</text>
<text x="320.1" y="105.9">c</text>
<text x="324.9" y="104.5">11</text>
<text x="324.9" y="108">10</text>
<text x="131.7" y="111.5">3</text>
<text x="136.9" y="109.4">RBI</text>
<text x="136.9" y="112.9">LE</text>
<text x="153.9" y="109.4">d</text>
<text x="154" y="112.9">e</text>
<text x="159.1" y="111.5">9</text>
<text x="297.5" y="111.5">3</text>
<text x="302.7" y="109.4">RBI</text>
<text x="302.7" y="112.9">LE</text>
<text x="319.8" y="109.4">d</text>
<text x="319.8" y="112.9">e</text>
<text x="324.9" y="111.5">9</text>
<text x="153.9" y="120">g</text>
<text x="154.8" y="116.5">f</text>
<text x="159.1" y="115">15</text>
<text x="159.1" y="118.6">14</text>
<text x="319.8" y="120">g</text>
<text x="320.6" y="116.5">f</text>
<text x="324.9" y="115">15</text>
<text x="324.9" y="118.6">14</text>
<text x="149" y="123.5">RBO</text>
<text x="159.1" y="122.1">4</text>
<text x="314.9" y="123.5">RBO</text>
<text x="324.9" y="122.1">4</text>
<text x="290" y="155.1">D1</text>
<text x="290" y="151.6">D0</text>
<text x="297.5" y="155.6">1</text>
<text x="297.5" y="152.1">7</text>
<text x="302.7" y="153.5">A0</text>
<text x="290" y="158.6">D2</text>
<text x="297.5" y="159.1">2</text>
<text x="302.7" y="157">A1</text>
<text x="302.7" y="160.5">A2</text>
<text x="319.8" y="160.5">a</text>
<text x="324.9" y="159.1">13</text>
<text x="290" y="162.1">D3</text>
<text x="297.5" y="162.7">6</text>
<text x="302.7" y="164.1">A3</text>
<text x="319.8" y="164.1">b</text>
<text x="320.1" y="167.6">c</text>
<text x="324.9" y="162.7">12</text>
<text x="324.9" y="166.2">11</text>
<text x="297.5" y="169.7">5</text>
<text x="297.5" y="173.2">3</text>
<text x="302.7" y="171.1">RBI</text>
<text x="319.8" y="171.1">d</text>
<text x="324.9" y="169.7">10</text>
<text x="324.9" y="173.2">9</text>
<text x="302.7" y="174.7">LE</text>
<text x="319.8" y="174.7">e</text>
<text x="320.6" y="178.2">f</text>
<text x="324.9" y="176.8">15</text>
<text x="314.9" y="185.2">RBO</text>
<text x="319.8" y="181.7">g</text>
<text x="324.9" y="180.3">14</text>
<text x="324.9" y="183.8">4</text>
<text x="290" y="208">D5</text>
<text x="290" y="204.5">D4</text>
<text x="297.5" y="208.5">1</text>
<text x="297.5" y="205">7</text>
<text x="302.7" y="209.9">A1</text>
<text x="302.7" y="206.4">A0</text>
<text x="59.5" y="215.6">1</text>
<text x="290" y="215.1">D7</text>
<text x="290" y="211.5">D6</text>
<text x="297.5" y="212.1">2</text>
<text x="297.5" y="215.6">6</text>
<text x="302.7" y="213.5">A2</text>
<text x="319.8" y="213.5">a</text>
<text x="324.9" y="212.1">13</text>
<text x="324.9" y="215.6">12</text>
<text x="59.5" y="219.1">2</text>
<text x="63" y="217.3">A</text>
<text x="63" y="220.9">B</text>
<text x="77.6" y="220.9">Y0</text>
<text x="83.1" y="219.1">15</text>
<text x="302.7" y="217">A3</text>
<text x="319.8" y="217">b</text>
<text x="320.1" y="220.5">c</text>
<text x="324.9" y="219.1">11</text>
<text x="59.5" y="222.6">3</text>
<text x="59.5" y="226.2">4</text>
<text x="63" y="224.4">C</text>
<text x="63" y="227.9">G#2A</text>
<text x="77.6" y="227.9">Y2</text>
<text x="77.6" y="224.4">Y1</text>
<text x="83.1" y="226.2">13</text>
<text x="83.1" y="222.6">14</text>
<text x="297.5" y="222.6">5</text>
<text x="297.5" y="226.2">3</text>
<text x="302.7" y="224">RBI</text>
<text x="302.7" y="227.6">LE</text>
<text x="319.8" y="224">d</text>
<text x="319.8" y="227.6">e</text>
<text x="324.9" y="222.6">10</text>
<text x="324.9" y="226.2">9</text>
<text x="59.5" y="229.7">5</text>
<text x="59.5" y="233.2">6</text>
<text x="63" y="231.5">G#2B</text>
<text x="77.6" y="231.5">Y3</text>
<text x="83.1" y="233.2">11</text>
<text x="83.1" y="229.7">12</text>
<text x="320.6" y="231.1">f</text>
<text x="324.9" y="229.7">15</text>
<text x="324.9" y="233.2">14</text>
<text x="59.5" y="236.7">7</text>
<text x="63" y="235">G1</text>
<text x="63" y="238.5">Y7</text>
<text x="77.6" y="238.5">Y5</text>
<text x="77.6" y="235">Y4</text>
<text x="83.1" y="236.7">10</text>
<text x="314.9" y="238.2">RBO</text>
<text x="319.8" y="234.6">g</text>
<text x="324.9" y="236.7">4</text>
<text x="77.6" y="242">Y6</text>
<text x="83.1" y="240.3">9</text>
</g>
<g font-size="3.2" fill="#f00">
<text x="149.3" y="38.8">VCC</text>
<text x="159.1" y="37.4">16</text>
<text x="315.1" y="38.8">VCC</text>
<text x="324.9" y="37.4">16</text>
<text x="149.3" y="91.8">VCC</text>
<text x="159.1" y="90.3">16</text>
<text x="315.1" y="91.8">VCC</text>
<text x="324.9" y="90.3">16</text>
<text x="315.1" y="153.5">VCC</text>
<text x="324.9" y="152.1">16</text>
<text x="315.1" y="206.4">VCC</text>
<text x="324.9" y="205">16</text>
<text x="83.1" y="215.6">16</text>
<text x="75" y="217.3">VCC</text>
</g>
<g font-size="3.2">
<text x="131.7" y="69.2">8</text>
<text x="136.9" y="70.6">GND</text>
<text x="297.5" y="69.2">8</text>
<text x="302.7" y="70.6">GND</text>
<text x="131.7" y="122.1">8</text>
<text x="136.9" y="123.5">GND</text>
<text x="297.5" y="122.1">8</text>
<text x="302.7" y="123.5">GND</text>
<text x="297.5" y="183.8">8</text>
<text x="302.7" y="185.2">GND</text>
<text x="297.5" y="236.7">8</text>
<text x="302.7" y="238.2">GND</text>
<text x="59.5" y="240.3">8</text>
<text x="63" y="242">GND</text>
</g>
<g font-size="2.5">
<text x="174.6" y="44.5">A</text>
<text x="340.4" y="44.5">A</text>
<text x="174.6" y="48">B</text>
<text x="174.6" y="51.5">C</text>
<text x="340.4" y="48">B</text>
<text x="340.4" y="51.5">C</text>
<text x="174.6" y="55.1">D</text>
<text x="174.6" y="58.6">E</text>
<text x="340.4" y="55.1">D</text>
<text x="340.4" y="58.6">E</text>
<text x="174.6" y="62.1">F</text>
<text x="174.6" y="65.7">G</text>
<text x="196.7" y="65.7">G2</text>
<text x="340.4" y="62.1">F</text>
<text x="340.4" y="65.7">G</text>
<text x="362.5" y="65.7">G2</text>
<text x="173.9" y="69.2">DP</text>
<text x="196.7" y="69.2">G1</text>
<text x="339.7" y="69.2">DP</text>
<text x="362.5" y="69.2">G1</text>
<text x="174.6" y="97.4">A</text>
<text x="174.6" y="100.9">B</text>
<text x="340.4" y="97.4">A</text>
<text x="340.4" y="100.9">B</text>
<text x="174.6" y="104.5">C</text>
<text x="174.6" y="108">D</text>
<text x="340.4" y="104.5">C</text>
<text x="340.4" y="108">D</text>
<text x="174.6" y="111.5">E</text>
<text x="340.4" y="111.5">E</text>
<text x="174.6" y="115">F</text>
<text x="174.6" y="118.6">G</text>
<text x="196.7" y="118.6">G2</text>
<text x="340.4" y="115">F</text>
<text x="340.4" y="118.6">G</text>
<text x="362.5" y="118.6">G2</text>
<text x="173.9" y="122.1">DP</text>
<text x="196.7" y="122.1">G1</text>
<text x="339.7" y="122.1">DP</text>
<text x="362.5" y="122.1">G1</text>
<text x="340.4" y="159.1">A</text>
<text x="340.4" y="162.7">B</text>
<text x="340.4" y="166.2">C</text>
<text x="340.4" y="169.7">D</text>
<text x="340.4" y="173.2">E</text>
<text x="340.4" y="176.8">F</text>
<text x="339.7" y="183.8">DP</text>
<text x="340.4" y="180.3">G</text>
<text x="362.5" y="183.8">G1</text>
<text x="362.5" y="180.3">G2</text>
<text x="340.4" y="212.1">A</text>
<text x="340.4" y="215.6">B</text>
<text x="340.4" y="219.1">C</text>
<text x="340.4" y="222.6">D</text>
<text x="340.4" y="226.2">E</text>
<text x="340.4" y="229.7">F</text>
<text x="340.4" y="233.2">G</text>
<text x="362.5" y="233.2">G2</text>
<text x="339.7" y="236.7">DP</text>
<text x="362.5" y="236.7">G1</text>
</g>
</svg>
